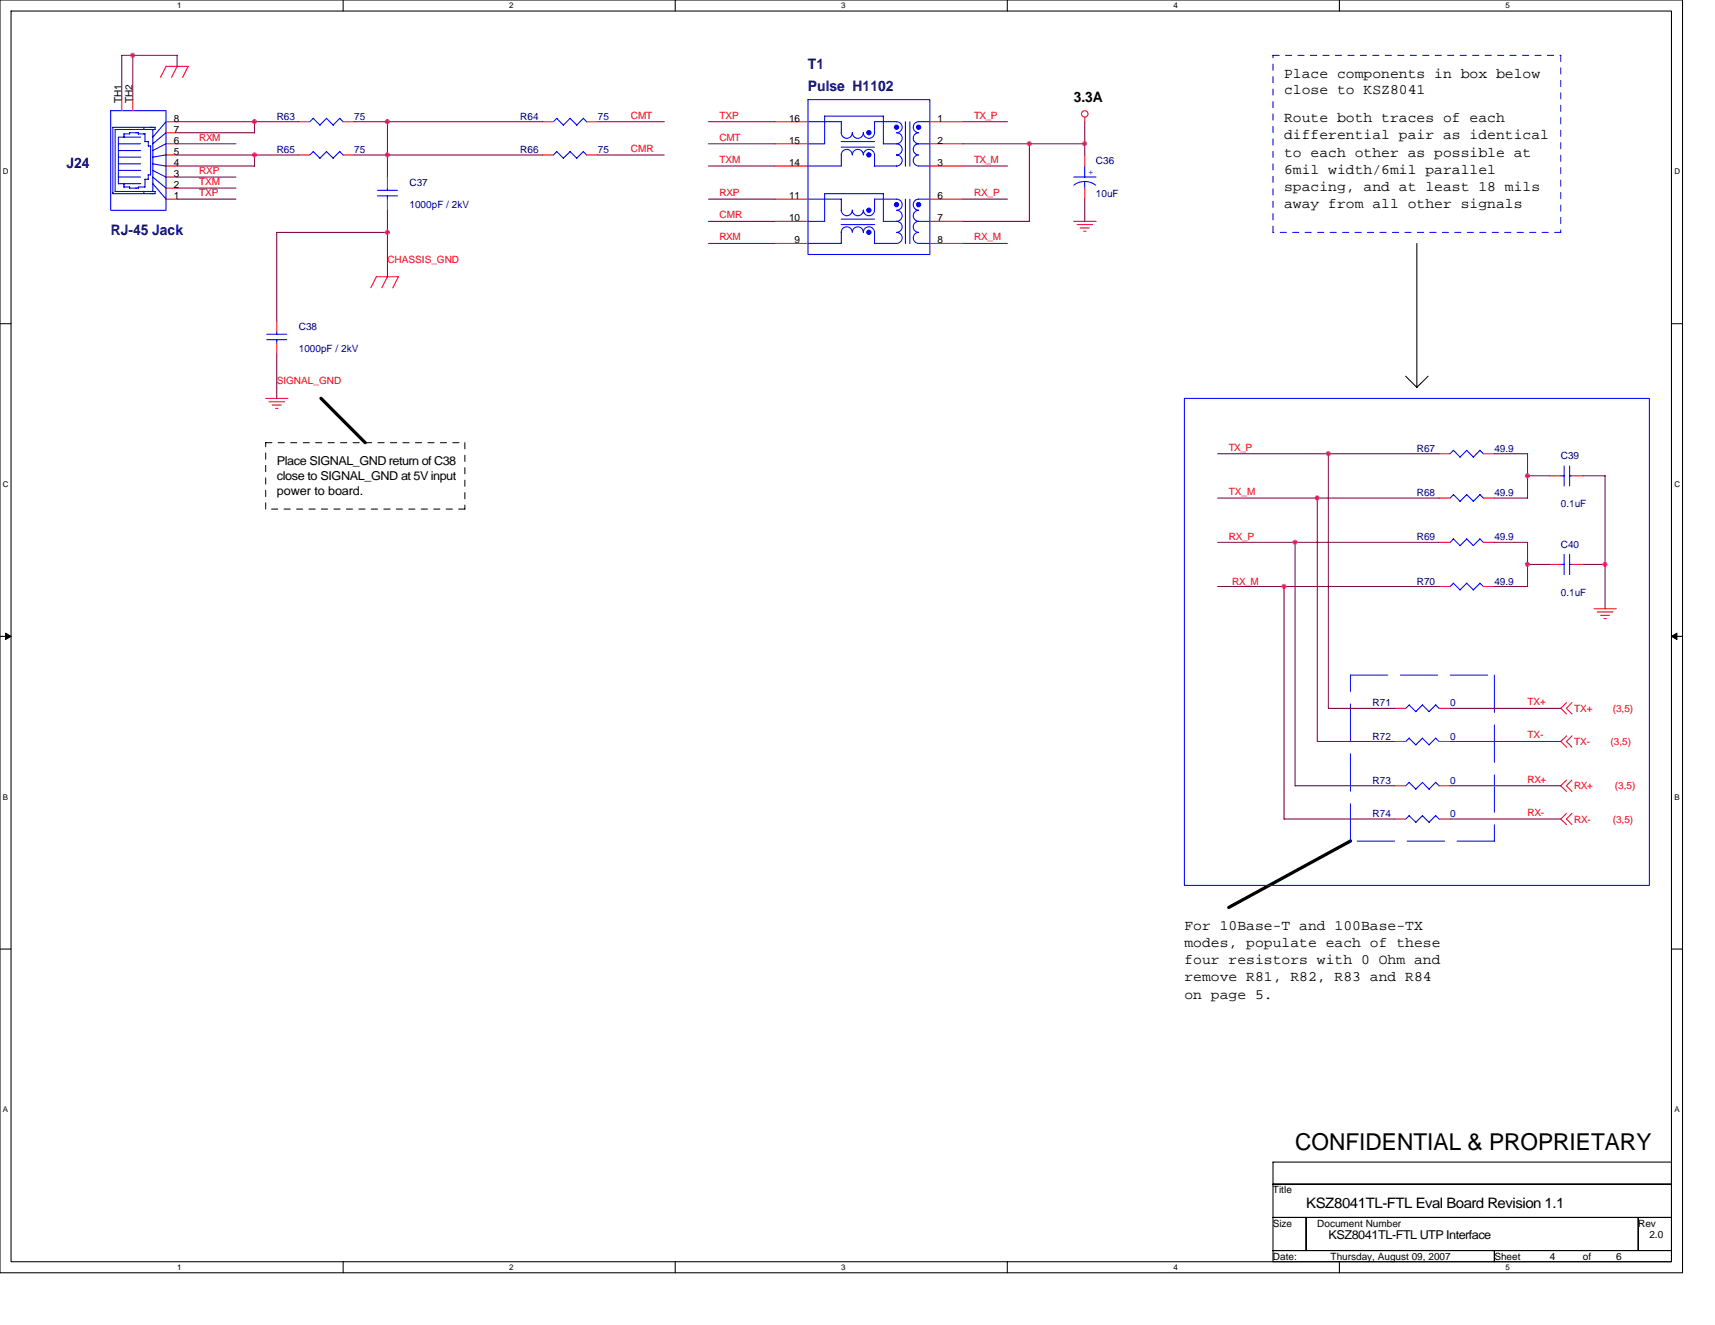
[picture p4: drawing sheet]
<svg xmlns="http://www.w3.org/2000/svg" width="279mm" height="216mm" viewBox="0 0 279 216" stroke-linecap="round" stroke-linejoin="round" font-family="sans-serif">
<path d="M0 0h274.1v207.4h-274.1zM1.8 1.8h270.5v203.8h-270.5z" fill="none" stroke="#000" stroke-width=".17"/>
<g fill="#fff">
<path d="M28.9 .2h.7v1.4h-.7z"/>
<path d="M28.9 205.8h.7v1.4h-.7z"/>
</g>
<path d="M55.9 0v1.8M55.9 205.6v1.8" fill="none" stroke="#000" stroke-width=".17"/>
<g fill="#fff">
<path d="M83 .2h.7v1.4h-.7z"/>
<path d="M83 205.8h.7v1.4h-.7z"/>
</g>
<path d="M110 0v1.8M110 205.6v1.8" fill="none" stroke="#000" stroke-width=".17"/>
<g fill="#fff">
<path d="M137.1 .2h.7v1.4h-.7z"/>
<path d="M137.1 205.8h.7v1.4h-.7z"/>
</g>
<path d="M164.1 0v1.8M164.1 205.6v1.8" fill="none" stroke="#000" stroke-width=".17"/>
<g fill="#fff">
<path d="M191.2 .2h.7v1.4h-.7z"/>
<path d="M191.2 205.8h.7v1.4h-.7z"/>
</g>
<path d="M218.2 0v1.8M218.2 205.6v1.8" fill="none" stroke="#000" stroke-width=".17"/>
<g fill="#fff">
<path d="M245.3 .2h.7v1.4h-.7z"/>
<path d="M245.3 205.8h.7v1.4h-.7z"/>
<path d="M.5 27.3h.9v1.4h-.9z"/>
<path d="M272.8 27.3h.9v1.4h-.9z"/>
<path d="M.5 78.2h.9v1.5h-.9z"/>
<path d="M272.8 78.2h.9v1.5h-.9z"/>
</g>
<path d="M0 52.7h1.8M272.3 52.7h1.8" fill="none" stroke="#000" stroke-width=".17"/>
<g fill="#fff">
<path d="M.5 129.2h.8v1.4h-.8z"/>
<path d="M272.8 129.2h.8v1.4h-.8z"/>
</g>
<path d="M0 103.7h1.8M272.3 103.7h1.8" fill="none" stroke="#000" stroke-width=".17"/>
<path d="M.9 103.2l.9 .5-.9 .5zM272.3 103.7l.9-.5v1z" fill="#000" stroke="#000" stroke-width=".16"/>
<g fill="#fff">
<path d="M.5 180.1h.8v1.4h-.8z"/>
<path d="M272.8 180.1h.8v1.4h-.8z"/>
</g>
<path d="M230.8 39.7v23.4M229 61.3l1.8 1.8M232.7 61.3l-1.9 1.8M0 154.6h1.8M272.3 154.6h1.8M207.4 189.4h64.9v3.6h-64.9zM207.4 193h64.9v5.4h-64.9zM207.4 198.4h5.4v5.4h-5.4zM212.8 198.4h54.1v5.4h-54.1zM266.9 198.4h5.4v5.4h-5.4zM207.4 203.8h36.1v1.8h-36.1zM243.5 203.8h28.8v1.8h-28.8z" fill="none" stroke="#000" stroke-width=".17"/>
<path d="M52.3 64.9l7.2 7.2M220 137l-19.8 10.9" fill="none" stroke="#000" stroke-width=".53"/>
<path d="M43.3 72.1h32.4M75.7 72.1v10.9M43.3 83v-10.9M75.7 83h-32.4" fill="none" stroke="#000" stroke-width=".16" stroke-dasharray="1 1 1 1 1 1 1 1"/>
<g fill="none" stroke="#00f" stroke-width=".17">
<path d="M18 18h9.1v16.3h-9.1zM27.1 19.8l-2.2 2.6M51 19.3l1.1 1.1M51.1 19.3l-.6 .5M53.2 19.3l1.1 1.1M53.2 19.3l-1.1 1.1M55.4 19.3l.5 .6M55.4 19.3l-1.1 1.1M90.2 19.8l.5-.5 1.1 1.1M92.9 19.3l1.1 1.1M92.9 19.3l-1.1 1.1M95 19.3l.6 .6"/>
<path d="M95.1 19.3l-1.1 1.1M131.6 19.8h5.5M131.6 16.2h19.9v25.3h-19.9zM134.3 18.9h9.6M134.3 18.9v4.5h-2.7M137.1 19.8v1.8a.9 .9 0 0 0 .9 .9 .9 .9 0 0 0 .9-.9 .9 .9 0 0 0 .9 .9 .9 .9 0 0 0 .9-.9 .91 .91 0 0 0 .9 .9 .91 .91 0 0 0 .9-.9v-1.8M142.5 19.8h3.5a.9 .9 0 0 1 1 .9 .9 .9 0 0 1-1 .9 .9 .9 0 0 1 1 .9 .9 .9 0 0 1-1 .9M143.9 18.9v4.5h2.2M147.5 19.8v7.3M148.2 19.8v7.3M149.6 19.8a.9 .9 0 0 0-.8 .9 .9 .9 0 0 0 .8 .9 .9 .9 0 0 0-.8 .9 .9 .9 0 0 0 .8 .9 .91 .91 0 0 0-.8 .9 .91 .91 0 0 0 .8 1 .9 .9 0 0 0-.8 .9 .9 .9 0 0 0 .8 .9M149.7 19.8h1.8"/>
<path d="M18.4 20.7h6.9M18.4 20.7v10.9h6.9v-.4M18.8 31.2h6.5M19.3 23.4h3.6M19.3 28.9h3.6M19.3 25.6h3.6M19.3 26.7h3.6M19.3 27.8h3.6M19.3 24.5h3.6M20.2 30.5h.9v.1h1.4v-.1h1.1M20.2 21.8h.9M20.2 21.8v.6"/>
<path d="M20.2 29.9v.6M22.5 21.6v.2h1.1M22.6 21.6h-1.5v.2M22.9 22.4h-3.6v7.6l3.6-.1M23.4 20.7v.4M23.4 31.2v.4M23.6 29.2h.6M23.6 23.1h.6v.7M23.6 21.8v1.3M23.6 29.2v1.3M24.2 28.5v.7M24.2 23.8h.4"/>
<path d="M24.5 23.8v4.7h-.4M24.9 26.7l2.2 .4M24.9 27.8l2.2 1.1M24.9 28.9l2.2 1.8M24.9 29.9l2.2 2.6M24.9 21.1v10.1M25.3 21.1h-6.5v10.1M25.3 20.7v.4M27.1 25.2l-2.2 .4M27.1 23.4l-2.2 1.1M27.1 21.6l-2.2 1.8M51 24.7l1.1 1.1"/>
<path d="M51.1 24.7l-.6 .6M53.2 24.7l1.1 1.1M53.2 24.7l-1.1 1.1M55.4 24.7l.5 .6M55.4 24.7l-1.1 1.1M61.5 31.9h3.2M61.5 31h3.2M63.1 30.6v.4M63.1 31.9v.5M90.2 25.3l.5-.6 1.1 1.1M92.9 24.7l1.1 1.1M92.9 24.7l-1.1 1.1"/>
<path d="M95 24.7l.6 .6M95.1 24.7l-1.1 1.1M131.6 27.1h5.5M131.6 32.4h5.5M134.3 31.6h9.6M134.3 31.5v4.6h-2.7M137 23.1h5.5M137 24h5.5M137 36.6h5.5M137 35.7h5.5M137.1 25.2a.9 .9 0 0 1 .9-.9 .9 .9 0 0 1 .9 .9 .9 .9 0 0 1 .9-.9 .9 .9 0 0 1 .9 .9 .91 .91 0 0 1 .9-.9 .91 .91 0 0 1 .9 .9M137.1 32.4v1.8a.9 .9 0 0 0 .9 1 .9 .9 0 0 0 .9-1 .9 .9 0 0 0 .9 1 .9 .9 0 0 0 .9-1 .91 .91 0 0 0 .9 1 .91 .91 0 0 0 .9-1v-1.8"/>
<path d="M137.1 37.8a.9 .9 0 0 1 .9-.8 .9 .9 0 0 1 .9 .8 .9 .9 0 0 1 .9-.8 .9 .9 0 0 1 .9 .8 .91 .91 0 0 1 .9-.8 .91 .91 0 0 1 .9 .8M137.1 25.3v1.8M137.1 37.9v1.8h-5.5M142.5 32.4h3.5a.91 .91 0 0 1 1 1 .91 .91 0 0 1-1 .9 .9 .9 0 0 1 1 .9 .9 .9 0 0 1-1 .9M142.5 25.3v1.8M143.9 31.5v4.6h2.2M146 23.4a.91 .91 0 0 1 1 .9 .91 .91 0 0 1-1 1 .9 .9 0 0 1 1 .9 .9 .9 0 0 1-1 .9h-3.5M146 36.1a.9 .9 0 0 1 1 .9 .9 .9 0 0 1-1 .9 .9 .9 0 0 1 1 .9 .9 .9 0 0 1-1 .9h-3.5v-1.8M147.5 32.4v7.3M148.2 32.4v7.3M149.6 32.4a.91 .91 0 0 0-.8 1 .91 .91 0 0 0 .8 .9 .9 .9 0 0 0-.8 .9 .9 .9 0 0 0 .8 .9 .9 .9 0 0 0-.8 .9 .9 .9 0 0 0 .8 .9 .9 .9 0 0 0-.8 .9 .9 .9 0 0 0 .8 .9M149.7 27.1h1.8"/>
<path d="M149.7 23.4h1.8M149.7 36.1h1.8M149.7 39.7h1.8M149.7 32.4h1.8M174.9 28.9h3.7M174.9 30.2l1.1-.5 .7-.1 1.1 .2 .7 .4M176.7 27.1v1.8M176.7 29.6v1.1M43.5 55.4h3.2M43.5 54.5h3.2M45.1 54.1v.4M45.1 55.3v.6"/>
<path d="M193 64.9h75.7v79.4h-75.7zM236.8 73.4l1 1.1 1.2-1.1M236.8 73.4l-.6 .6M238.9 73.4l1.1 1.1 1.1-1.1M241.1 73.4l.6 .5M254.3 77.5h.5M254.8 75.9v3.3M255.7 77.5h.4M255.7 75.9v3.3M236.8 80.6l1 1.1 1.2-1.1M236.8 87.8l1 1.1 1.2-1.1M236.8 95l1 1.1 1.2-1.1"/>
<path d="M236.8 80.6l-.6 .6M236.8 87.8l-.6 .6M236.8 95l-.6 .6M238.9 80.6l1.1 1.1 1.1-1.1M238.9 87.8l1.1 1.1 1.1-1.1M238.9 95l1.1 1.1 1.1-1.1M241.1 80.6l.6 .6M241.1 87.8l.6 .6M241.1 95l.6 .6M254.3 92h.5M254.8 90.3v3.3M255.7 92h.4"/>
<path d="M255.7 90.3v3.3M229 115.4l.6-.5 1.1 1.1M230.7 116l1.1-1.1 1 1.1M234.5 115.4l-.6-.5-1.1 1.1M229 120.8l.6-.5 1.1 1.1M229 133.5l.6-.6 1.1 1.1M229 128l.6-.5 1.1 1.1M230.7 121.4l1.1-1.1 1 1.1M230.7 134l1.1-1.1 1 1.1M230.7 128.6l1.1-1.1 1 1.1M234.5 120.8l-.6-.5-1.1 1.1M234.5 133.5l-.6-.6-1.1 1.1"/>
<path d="M234.5 128.1l-.6-.6-1.1 1.1"/>
</g>
<path d="M207.4 9h46.9M254.3 9v28.9M207.4 37.9v-28.9M254.3 37.9h-46.9" fill="none" stroke="#00f" stroke-width=".16" stroke-dasharray="1 1 1 1 1 1 1 1"/>
<path d="M220 110h23.5M243.5 110v27.1M220 137.1v-27.1M243.5 137.1h-23.5" fill="none" stroke="#00f" stroke-width=".16" stroke-dasharray="6.1 2"/>
<g fill="none" stroke="#f00" stroke-width=".17">
<path d="M19.8 16.2v1.8M21.6 16.2v1.8M27.1 10.8h3.6l-1 1.8M27.1 19.8h1.8M27.1 10.8l-1 1.8M28.9 10.8l-1 1.8M48.7 19.8h1.8M55.9 19.8h1.8M88.4 19.8h1.8M95.6 19.8h1.8M126.2 19.8h5.4M151.5 19.8h5.4"/>
<path d="M176.7 19.1v.8M27.1 25.3h1.8M27.1 23.4h1.8M27.1 27.1h1.8M27.1 32.4h1.8M27.1 21.6h1.8M27.1 28.9h1.8M27.1 30.6h1.8M48.7 25.3h1.8M55.9 25.3h1.8M63.1 28.9v1.7M63.1 32.4v1.9"/>
<path d="M88.4 25.3h1.8M95.6 25.3h1.8M126.2 36.1h5.4M126.2 23.4h5.4M126.2 27.1h5.4M126.2 32.4h5.4M126.2 39.7h5.4M151.5 36.1h5.4M151.5 23.4h5.4M151.5 27.1h5.4M151.5 32.4h5.4M151.5 39.7h5.4"/>
<path d="M174.9 36.1h3.7M175.5 36.6h2.5M176 37.1h1.4M176.6 37.7h.3M176.7 25.3v1.8M176.7 30.6v1.8M45.1 52.3v1.8M45.1 55.9v1.8M61.3 45.1h3.6l-.9 1.8M61.3 45.1l-.9 1.8M63.1 45.1l-.9 1.8M43.3 64.9h3.6"/>
<path d="M43.8 65.5h2.6M44.3 66h1.5M44.9 66.5h.4M234.4 73.9h1.8M241.7 73.9h1.8M252.5 77.5h1.8M256.1 77.5h1.8M234.4 81.2h1.8M234.4 88.4h1.8M234.4 95.6h1.8M241.7 81.2h1.8M241.7 88.4h1.8"/>
<path d="M241.7 95.6h1.8M252.5 92h1.8M256.1 92h1.8M259.7 99.2h3.6M260.2 99.7h2.6M227.2 115.4h1.8M234.4 115.4h1.8M255.2 119.9l-.9 .9 .9 1M255.2 114.5l-.9 .9 .9 .9M256.1 119.9l-.9 .9 .9 1M256.1 114.5l-.9 .9 .9 .9M260.8 100.3h1.4"/>
<path d="M261.3 100.8h.4M227.2 120.8h1.8M227.2 133.5h1.8M227.2 128h1.8M234.4 120.8h1.8M234.4 133.5h1.8M234.4 128h1.8M255.2 127.1l-.9 .9 .9 1M255.2 132.5l-.9 1 .9 .9M256.1 127.1l-.9 .9 .9 1M256.1 132.5l-.9 1 .9 .9"/>
<circle cx="176.7" cy="18.6" r=".53"/>
</g>
<g fill="#00f" stroke="#00f" stroke-width=".17">
<circle cx="146.1" cy="20.7" r=".35"/>
<circle cx="149.7" cy="20.7" r=".35"/>
<circle cx="141.6" cy="25.2" r=".35"/>
<circle cx="141.6" cy="21.6" r=".35"/>
<circle cx="141.6" cy="34.3" r=".35"/>
<circle cx="141.6" cy="37.9" r=".35"/>
<circle cx="149.7" cy="33.3" r=".35"/>
<circle cx="146.1" cy="33.3" r=".35"/>
</g>
<g fill="none" stroke="#800040" stroke-width=".17">
<path d="M21.6 9v7.3M28.9 19.8h19.8M28.9 9v1.8M28.9 9h-9.1v7.3M41.5 19.8v1.9M57.7 19.8h30.7M63.1 19.8v9.1M97.4 19.8h10.8M115.4 19.8h10.9M156.9 19.8h7.2M176.7 19.8v5.5M28.9 23.4h9.5"/>
<path d="M28.9 25.3h19.8M28.9 32.4h9.5M28.9 30.6h9.5M28.9 28.9h9.5M28.9 27.1h12.6M28.9 21.6h12.6M41.5 25.3v1.8M57.7 25.3h30.7M63.1 34.3v10.8M63.1 37.9h-18v14.4M97.4 25.3h10.8M115.4 36.1h10.9"/>
<path d="M115.4 23.4h10.9M115.4 32.4h10.9M115.4 39.7h10.9M115.4 27.1h10.9M156.9 23.4h19.8M156.9 32.4h7.2M156.9 39.7h7.2M156.9 27.1h7.2M167.7 23.4v12.7h-10.8M176.7 32.4v3.7M45.1 57.7v7.2M198.4 73.9h36.1"/>
<path d="M216.4 73.9v41.5h10.8M243.5 73.9h5.4M248.9 77.5h3.6M248.9 73.9v7.3M257.9 77.5h3.6M261.5 77.5v21.7M198.4 95.6h36.1M198.4 88.4h36.1M198.4 81.2h36.1M209.2 95.5v38h18M211 88.3v39.7h16.2M214.6 81.1v39.7h12.6"/>
<path d="M243.5 95.6h5.4M243.5 88.4h5.4M243.5 81.2h5.4M248.9 92h3.6M248.9 88.4v7.2M257.9 92h3.6M236.2 115.4h18.1M236.2 133.5h18.1M236.2 120.8h18.1M236.2 128h18.1"/>
</g>
<g fill="#f0f" stroke="#f0f" stroke-width=".17">
<circle cx="209.2" cy="95.6" r=".35"/>
<circle cx="41.5" cy="25.2" r=".35"/>
<circle cx="261.5" cy="92" r=".35"/>
<circle cx="63.1" cy="25.2" r=".35"/>
<circle cx="21.6" cy="9" r=".35"/>
<circle cx="248.8" cy="92" r=".35"/>
<circle cx="211" cy="88.4" r=".35"/>
<circle cx="41.5" cy="19.8" r=".35"/>
<circle cx="216.4" cy="73.9" r=".35"/>
<circle cx="63.1" cy="37.9" r=".35"/>
<circle cx="248.8" cy="77.5" r=".35"/>
<circle cx="167.7" cy="23.4" r=".35"/>
<circle cx="176.7" cy="23.4" r=".35"/>
<circle cx="214.6" cy="81.1" r=".35"/>
<circle cx="63.1" cy="19.8" r=".35"/>
</g>
<text font-size="3.8" x="211" y="187.3">CONFIDENTIAL &amp; PROPRIETARY</text>
<g font-size="2.3" fill="#000080">
<text x="131.6" y="11.2">T1</text>
<text x="131.6" y="14.8">Pulse H1102</text>
<text x="10.8" y="27.4">J24</text>
<text x="18" y="38.2">RJ-45 Jack</text>
</g>
<g font-size="2.3">
<text x="174.9" y="16.6">3.3A</text>
<text x="209.2" y="12.7">Place components in box below</text>
<text x="209.2" y="15.2">close to KSZ8041</text>
<text x="209.2" y="19.9">Route both traces of each</text>
<text x="209.2" y="22.7">differential pair as identical</text>
<text x="209.2" y="25.5">to each other as possible at</text>
<text x="209.2" y="28.3">6mil width/6mil parallel</text>
<text x="209.2" y="31.2">spacing, and at least 18 mils</text>
<text x="209.2" y="34">away from all other signals</text>
<text x="193" y="151.5">For 10Base-T and 100Base-TX</text>
<text x="193" y="154.3">modes, populate each of these</text>
<text x="193" y="157.1">four resistors with 0 Ohm and</text>
<text x="193" y="159.9">remove R81, R82, R83 and R84</text>
<text x="193" y="162.7">on page 5.</text>
<text x="212.8" y="196.8">KSZ8041TL-FTL Eval Board Revision 1.1</text>
</g>
<g font-size="2">
<text x="45.1" y="75.7">Place SIGNAL_GND return of C38</text>
<text x="45.1" y="78.2">close to SIGNAL_GND at 5V input</text>
<text x="45.1" y="80.7">power to board.</text>
<text x="216.4" y="202">KSZ8041TL-FTL UTP Interface</text>
</g>
<g font-size="1.6">
<text x="19.8" y="16.8" transform="rotate(-90 19.8 16.8)">TH1</text>
<text x="21.6" y="16.8" transform="rotate(-90 21.6 16.8)">TH2</text>
<text x="28.3" y="19.8">8</text>
<text x="28.3" y="21.6">7</text>
<text x="28.3" y="23.4">6</text>
<text x="128.5" y="19.8">16</text>
<text x="128.5" y="23.4">15</text>
<text x="152.8" y="19.8">1</text>
<text x="152.8" y="23.4">2</text>
<text x="28.3" y="25.2">5</text>
<text x="28.3" y="27">4</text>
<text x="28.3" y="28.8">3</text>
<text x="128.5" y="27">14</text>
<text x="152.8" y="27">3</text>
<text x="28.3" y="30.6">2</text>
<text x="28.3" y="32.4">1</text>
<text x="128.5" y="32.4">11</text>
<text x="152.8" y="32.4">6</text>
<text x="128.5" y="36">10</text>
<text x="129.5" y="39.6">9</text>
<text x="152.8" y="39.6">8</text>
<text x="152.8" y="36">7</text>
<text x="207.4" y="194.4">Title</text>
<text x="207.4" y="199.9">Size</text>
<text x="214.6" y="199.9">Document Number</text>
<text x="266.9" y="199.9">Rev</text>
<text x="268.7" y="201.7">2.0</text>
<text x="207.4" y="205.3">Date:</text>
<text x="216.8" y="205.3">Thursday, August 09, 2007</text>
<text x="243.5" y="205.3">Sheet</text>
<text x="252.5" y="205.3">4</text>
<text x="257.9" y="205.3">of</text>
<text x="263.3" y="205.3">6</text>
</g>
<g font-size="1.6" fill="#f00">
<text x="32.4" y="22.9">RXM</text>
<text x="102.8" y="19.3">CMT</text>
<text x="117.2" y="19.3">TXP</text>
<text x="117.2" y="22.9">CMT</text>
<text x="158.7" y="19.3">TX_P</text>
<text x="32.4" y="28.3">RXP</text>
<text x="102.8" y="24.7">CMR</text>
<text x="117.2" y="26.5">TXM</text>
<text x="158.7" y="26.5">TX_M</text>
<text x="32.4" y="32">TXP</text>
<text x="32.4" y="30.1">TXM</text>
<text x="117.2" y="35.6">CMR</text>
<text x="117.2" y="32">RXP</text>
<text x="158.7" y="32">RX_P</text>
<text x="117.2" y="39.2">RXM</text>
<text x="158.7" y="39.2">RX_M</text>
<text x="63.1" y="42.8">CHASSIS_GND</text>
<text x="45.1" y="62.6">SIGNAL_GND</text>
<text x="200.2" y="73.4">TX_P</text>
<text x="200.2" y="80.6">TX_M</text>
<text x="200.2" y="88">RX_P</text>
<text x="200.7" y="95.2">RX_M</text>
<text x="248.9" y="114.9">TX+</text>
<text x="256.4" y="116">TX+</text>
<text x="262.7" y="116">(3,5)</text>
<text x="248.9" y="120.3">TX-</text>
<text x="256.4" y="121.4">TX-</text>
<text x="262.4" y="121.4">(3,5)</text>
<text x="248.9" y="127.5">RX+</text>
<text x="256.4" y="128.6">RX+</text>
<text x="263.1" y="128.6">(3,5)</text>
<text x="248.9" y="132.9">RX-</text>
<text x="256.4" y="134">RX-</text>
<text x="262.7" y="134">(3,5)</text>
</g>
<g font-size="1.6" fill="#000080">
<text x="45.1" y="19.5">R63</text>
<text x="57.7" y="19.5">75</text>
<text x="84.8" y="19.5">R64</text>
<text x="97.4" y="19.5">75</text>
<text x="45.1" y="24.9">R65</text>
<text x="57.7" y="24.9">75</text>
<text x="84.8" y="24.9">R66</text>
<text x="97.4" y="24.9">75</text>
<text x="178.5" y="26.7">C36</text>
<text x="66.7" y="30.3">C37</text>
<text x="66.7" y="33.9">1000pF / 2kV</text>
<text x="178.5" y="32.1">10uF</text>
<text x="48.7" y="53.8">C38</text>
<text x="48.7" y="57.4">1000pF / 2kV</text>
<text x="230.8" y="73.6">R67</text>
<text x="243.5" y="73.6">49.9</text>
<text x="254.3" y="74.9">C39</text>
<text x="230.8" y="80.8">R68</text>
<text x="243.5" y="80.8">49.9</text>
<text x="254.3" y="82.6">0.1uF</text>
<text x="230.8" y="88">R69</text>
<text x="243.5" y="88">49.9</text>
<text x="254.3" y="89.3">C40</text>
<text x="230.8" y="95.2">R70</text>
<text x="243.5" y="95.2">49.9</text>
<text x="254.3" y="97">0.1uF</text>
<text x="223.6" y="115.1">R71</text>
<text x="236.2" y="115.1">0</text>
<text x="223.6" y="120.5">R72</text>
<text x="236.2" y="120.5">0</text>
<text x="223.6" y="127.7">R73</text>
<text x="236.2" y="127.7">0</text>
<text x="223.6" y="133.1">R74</text>
<text x="236.2" y="133.1">0</text>
</g>
<text font-size="1.6" fill="#00f" x="177.3" y="28.5">+</text>
<g font-size="1.3">
<text x="28.9" y="1.4">1</text>
<text x="83" y="1.4">2</text>
<text x="137.1" y="1.4">3</text>
<text x="191.2" y="1.4">4</text>
<text x="245.3" y="1.4">5</text>
<text x=".5" y="28.4">D</text>
<text x="272.8" y="28.4">D</text>
<text x=".5" y="79.4">C</text>
<text x="272.8" y="79.4">C</text>
<text x=".5" y="130.3">B</text>
<text x="272.8" y="130.3">B</text>
<text x=".5" y="181.3">A</text>
<text x="272.8" y="181.3">A</text>
<text x="28.9" y="206.9">1</text>
<text x="83" y="206.9">2</text>
<text x="137.1" y="206.9">3</text>
<text x="191.2" y="206.9">4</text>
<text x="245.3" y="206.9">5</text>
</g>
</svg>
